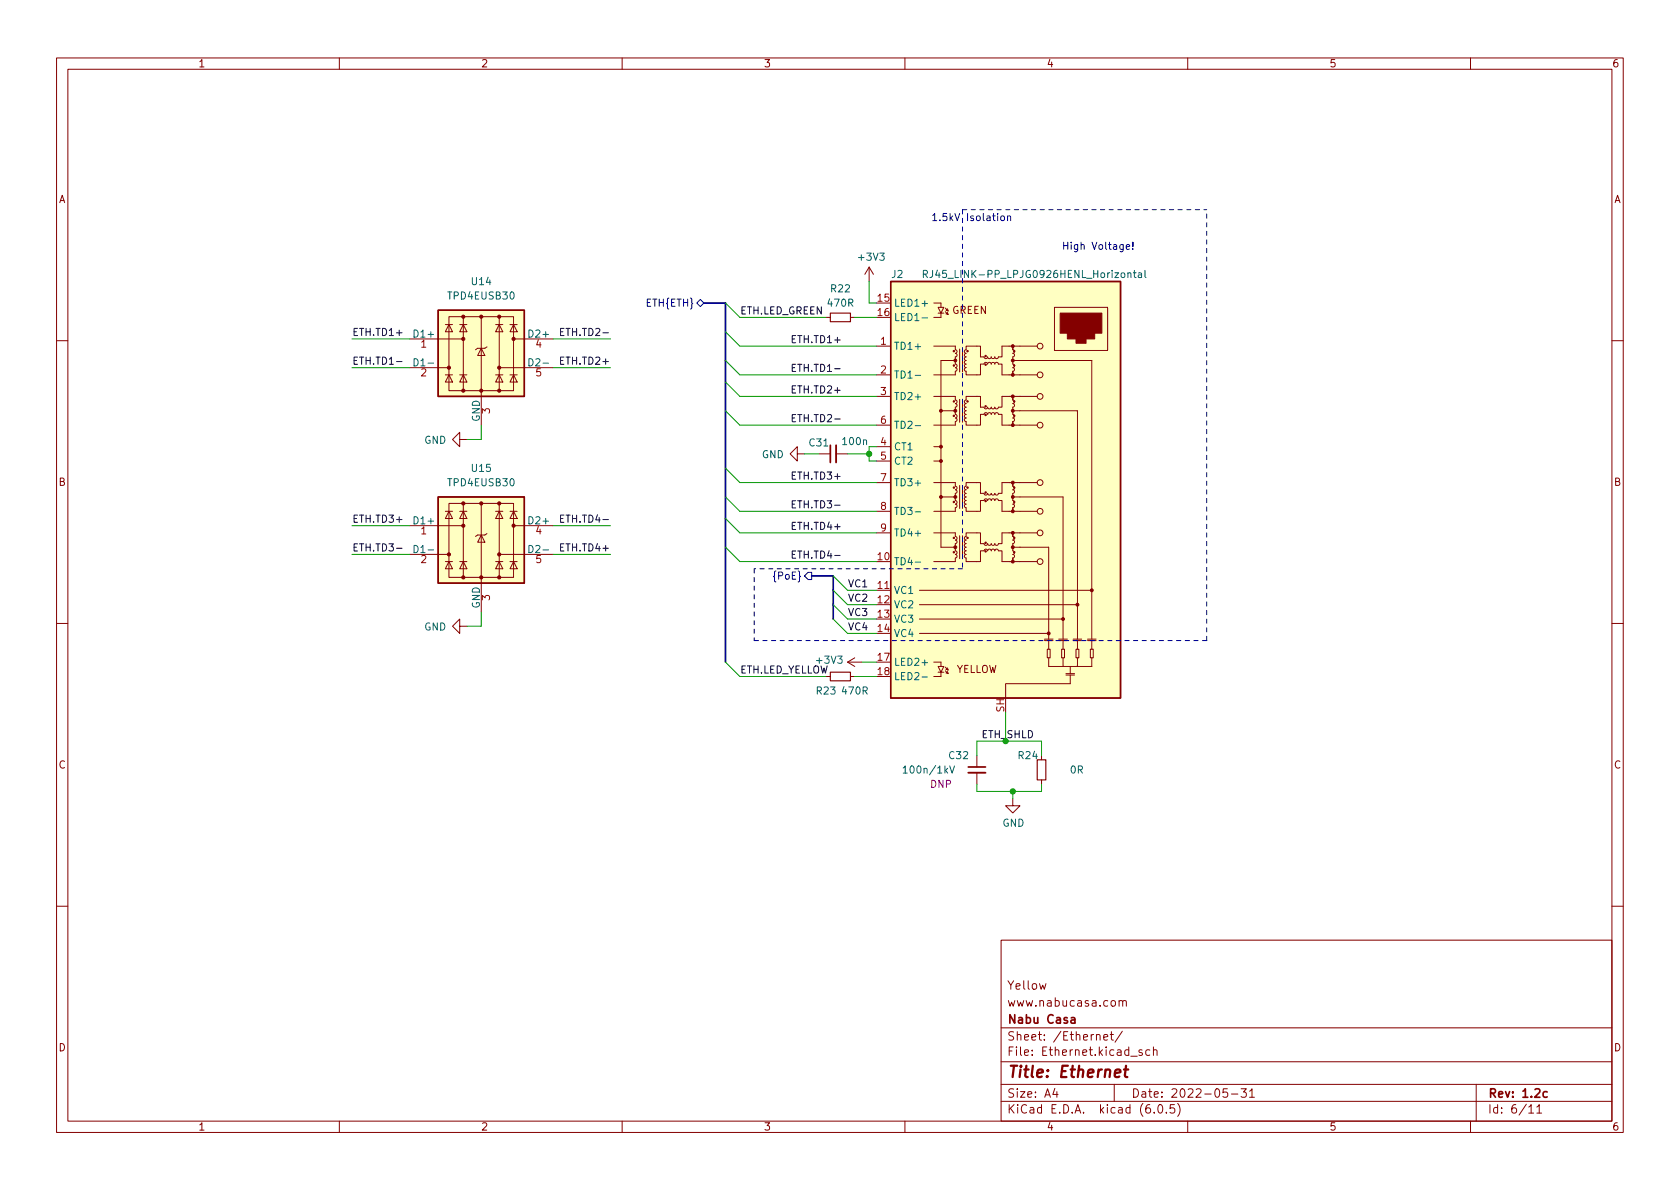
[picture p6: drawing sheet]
<svg xmlns="http://www.w3.org/2000/svg" width="297mm" height="210mm" viewBox="0 0 297 210" stroke-linecap="round" stroke-linejoin="round" font-family="sans-serif">
<g fill="none" stroke="#840000" stroke-width=".18">
<path d="M10 10.2h277v190.1h-277zM12 12.2h273v186.1h-273zM60 10.2v2M110 10.2v2M160 10.2v2M210 10.2v2M260 10.2v2M72.4 59.9h9.5M78.7 57.4h1.3M79.4 56h11.4v13.1h-11.4zM79.4 57.4l.6 1.3h-1.3zM81.3 57.4h1.2"/>
<path d="M81.9 57.4l.6 1.3h-1.2zM81.9 56v13.1M85.1 56v19.2M87.6 57.4h1.3M88.3 57.4l.6 1.3h-1.3zM88.3 56v13.1M90.2 57.4h1.2M90.8 57.4l.6 1.3h-1.2zM90.8 59.9h7M146 56.1h.8M150.4 56.1h.7M153.7 47.2l-.8 1.3"/>
<path d="M153.7 47.2v2.6M153.7 47.2l.7 1.3M165.1 53.6h1.3v.8M165.9 54.4h1l-.5 1zM165.9 55.4h1M166.4 55.4v.7h-1.3M167.1 55.1l.5 .5-.3-.1M167.1 54.5l.5 .5-.3-.1M167.5 55.2l.1 .4M167.5 54.6l.1 .4M186.4 54.4h9.4v7.6h-9.4zM10 60.2h2"/>
<path d="M72.4 65h7M78.7 66.3h1.3M79.4 66.3l.6 1.3h-1.3zM81.3 77.7v-1.3l-1.3 1.3 1.3 1.3v-1.3h1.2M81.3 66.3h1.2M81.9 66.3l.6 1.3h-1.2zM85.1 61.6l.6 1.3h-1.2zM86.1 61.3l-.4 .3h-1.2l-.4 .2M87.6 66.3h1.3M88.3 66.3l.6 1.3h-1.3zM88.3 65h9.5M90.2 66.3h1.2"/>
<path d="M90.8 66.3l.6 1.3h-1.2zM154.9 79h2.6M154.9 75.2h2.6M154.9 70.1h2.6M154.9 66.3h2.6M154.9 61.2h2.6M165.1 70.1h3.8v.6l.3 .3-.1 .3-.2 .1 .3 .3-.1 .2-.2 .1v1.3l.3 .3-.1 .2-.2 .1 .3 .3-.1 .2-.2 .1v.7h-3.8M165.1 61.2h3.8v.6l.3 .3-.1 .3-.2 .1 .3 .3-.1 .2-.2 .1v1.3l.3 .3-.1 .2-.2 .1 .3 .3-.1 .3-.2 .1v.6h-3.8M165.1 79h1.3M166.4 72.6h2.5M168.9 63.7h-2.5v33.1h2.5M169.7 61.7v4.1"/>
<path d="M169.7 70.6v4.1M170.2 61.7v4.1M170.2 70.6v4.1M179.1 70.7v-.6h-1.9v1.9h-.7l-.3 .3-.2-.1-.1-.2-.3 .3-.2-.1-.1-.2-.3 .3-.3-.1-.1-.2-.3 .3-.2-.1-.1-.2h-.6v-1.9h-2.6v.6l-.3 .3 .1 .3 .2 .1-.3 .3 .1 .2 .2 .1-.3 .3 .1 .2 .2 .1-.3 .3 .1 .3 .2 .1-.3 .3 .1 .2 .2 .1-.3 .3 .1 .2 .2 .1v.7h2.6v-1.9h.6l.3-.3 .2 .1 .1 .2 .3-.3 .3 .1 .1 .2 .3-.3 .2 .1 .1 .2 .3-.3 .2 .1 .1 .2h.7v1.9h1.9v-.7M179.1 61.8v-.6h-1.9v1.9h-.7l-.3 .3-.2-.1-.1-.2-.3 .3-.2-.1-.1-.2-.3 .3-.3-.1-.1-.2-.3 .3-.2-.1-.1-.2h-.6v-1.9h-2.6v.6l-.3 .3 .1 .3 .2 .1-.3 .3 .1 .2 .2 .1-.3 .3 .1 .2 .2 .1-.3 .4 .1 .2 .2 .1-.3 .3 .1 .2 .2 .1-.3 .3 .1 .2 .2 .2v.6h2.6v-1.9h.6l.3-.3 .2 .1 .1 .2 .3-.3 .3 .1 .1 .2 .3-.3 .2 .1 .1 .2 .3-.3 .2 .1 .1 .2h.7v1.9h1.9v-.6M179.1 72.6h11.4v40.4M179.1 63.7h13.9v49.3M179.1 74.5v.7h4.3M179.1 65.7v.6h4.3M179.1 70.7l.3 .3-.1 .3-.2 .1 .2 .1 .1 .3-.3 .2v1.3l.3 .3-.1 .2-.2 .1 .2 .1 .1 .3-.3 .2M179.1 61.8l.3 .3-.1 .3-.2 .1 .2 .1 .1 .3-.3 .2v1.3l.3 .3-.1 .2-.2 .1 .2 .1 .1 .3-.3 .3M183.4 70.1h-4.3v.6"/>
<path d="M183.4 61.2h-4.3v.6M285 60.2h2M72.4 93h9.5M72.4 98h7M78.7 99.3h1.3M78.7 90.4h1.3M79.4 89h11.4v13.1h-11.4zM79.4 99.3l.6 1.3h-1.3zM79.4 90.4l.6 1.3h-1.3zM81.3 99.3h1.2M81.3 90.4h1.2M81.9 99.3l.6 1.3h-1.2z"/>
<path d="M81.9 90.4l.6 1.3h-1.2zM81.9 89v13.1M85.1 94.6l.6 1.3h-1.2zM85.1 89v19.2M86.1 94.4l-.4 .2h-1.2l-.4 .3M87.6 99.3h1.3M87.6 90.4h1.3M88.3 99.3l.6 1.3h-1.3zM88.3 90.4l.6 1.3h-1.3zM88.3 89v13.1M88.3 98h9.5M90.2 99.3h1.2"/>
<path d="M90.2 90.4h1.2M90.8 99.3l.6 1.3h-1.2zM90.8 90.4l.6 1.3h-1.2zM90.8 93h7M141 80.3v-1.3l-1.3 1.3 1.3 1.2v-1.2h1.2M144.8 80.3h2M147.8 80.3h2.1M154.9 94.2h2.6M154.9 90.4h2.6M154.9 85.3h2.6M154.9 81.5h2.6M165.1 94.2h3.8v.7l.3 .3-.1 .2-.2 .1 .3 .3-.1 .2-.2 .1v1.3l.3 .3-.1 .2-.2 .1 .3 .3-.1 .3-.2 .1v.6h-3.8"/>
<path d="M165.1 85.3h3.8v.7l.3 .3-.1 .2-.2 .1 .3 .3-.1 .2-.2 .1v1.3l.3 .3-.1 .2-.2 .1 .3 .4-.1 .2-.2 .1v.6h-3.8M165.1 81.5h1.3M166.4 87.9h2.5M169.7 85.8v4.1M169.7 94.7v4.1M170.2 85.8v4.1M170.2 94.7v4.1M179.1 94.9v-.7h-1.9v1.9h-.7l-.3 .3h-.2l-.1-.3-.3 .3h-.2l-.1-.3-.3 .3h-.3l-.1-.3-.3 .3h-.2l-.1-.3h-.6v-1.9h-2.6v.7l-.3 .3 .1 .2 .2 .1-.3 .3 .1 .2 .2 .1-.3 .3 .1 .3 .2 .1-.3 .3 .1 .2 .2 .1-.3 .3 .1 .2 .2 .1-.3 .3 .1 .3 .2 .1v.6h2.6v-1.9h.6l.3-.3 .2 .1 .1 .2 .3-.3 .3 .1 .1 .2 .3-.3 .2 .1 .1 .2 .3-.3 .2 .1 .1 .2h.7v1.9h1.9v-.6M179.1 86v-.7h-1.9v1.9h-.7l-.3 .3h-.2l-.1-.3-.3 .3h-.2l-.1-.3-.3 .3h-.3l-.1-.3-.3 .3h-.2l-.1-.3h-.6v-1.9h-2.6v.7l-.3 .3 .1 .2 .2 .1-.3 .3 .1 .2 .2 .1-.3 .3 .1 .3 .2 .1-.3 .3 .1 .2 .2 .1-.3 .3 .1 .2 .2 .1-.3 .4 .1 .2 .2 .1v.6h2.6v-1.9h.6l.3-.3 .2 .1 .1 .2 .3-.3 .3 .1 .1 .2 .3-.3 .2 .1 .1 .2 .3-.3 .2 .1 .1 .2h.7v1.9h1.9v-.6M179.1 96.8h6.3v16.2M179.1 87.9h8.9v25.1M179.1 98.7v.6h4.3"/>
<path d="M179.1 89.8v.6h4.3M179.1 94.9l.3 .3-.1 .2-.2 .1 .2 .1 .1 .3-.3 .2v1.3l.3 .3-.1 .2-.2 .1 .2 .2 .1 .2-.3 .3M179.1 86l.3 .3-.1 .2-.2 .1 .2 .1 .1 .3-.3 .2v1.3l.3 .3-.1 .2-.2 .1 .2 .2 .1 .2-.3 .3M183.4 94.2h-4.3v.7M183.4 85.3h-4.3v.7M10 110.2h2M81.3 110.7v-1.2l-1.3 1.2 1.3 1.3v-1.3h1.2M149.9 117.1h2.5M149.9 117.1l1.2 .8M150.4 119.6h.7M151.1 116.3l-1.2 .8M154.9 104.4h2.6"/>
<path d="M162.6 112h22.8M162.6 109.5h25.4M162.6 106.9h27.9M162.6 104.4h30.4M165.1 117.1h1.3v.8M165.9 117.9h1l-.5 1zM165.9 118.9h1M166.4 118.9v.7h-1.3M167.1 118.6l.5 .5-.3-.1M167.1 118l.5 .5-.3-.1M167.5 118.7l.1 .4M167.5 118.1l.1 .4"/>
<path d="M184.7 113.3h1.5M184.7 113h1.5M185.2 114.8h.5v1.5h-.5zM185.4 116.3v1.6h7.6v-1.6M185.4 113.3v1.5M187.2 113.3h1.5M187.2 113h1.5M187.7 114.8h.5v1.5h-.5zM188 113.3v1.5M188 116.3v1.6M188.5 119.4h1.5M188.5 119.1h1.5"/>
<path d="M189.2 119.4v1.5h-11.4v2.5M189.2 117.9v1.2M189.7 113.3h1.6M189.7 113h1.6M190.2 114.8h.6v1.5h-.6zM190.5 113.3v1.5M190.5 116.3v1.6M192.3 113.3h1.5M192.3 113h1.5M192.8 114.8h.5v1.5h-.5zM193 113.3v1.5M285 110.2h2"/>
<path d="M172.7 133.6v2M172.7 136.6v2.1M184.1 133.6v.8M184.1 137.9v.8M179.1 141.2v1.3h1.2l-1.2 1.3-1.3-1.3h1.3M10 160.2h2M177 166.3h108v32h-108zM183.8 173.9l.3 1 .3-.7 .2 .7 .3-1M197.9 177.1l.2-.2 .3 .1 .1 .9M197.9 176.9v1M198.5 177.1l.2-.2 .4 .1v.9M285 160.2h2"/>
<path d="M60 198.3v2M110 198.3v2M160 198.3v2M177 194.8h108M177 191.8h108M177 187.8h108M177 181.8h108M186.5 192.5l-.4 1h1M186.9 193v1M193.9 183.1l.2-.2 .3 .1 .1 .9M195.1 183.4l.8-.1-.1-.3-.4-.1-.3 .2 .1 .8h.6M196.3 182.9h.6"/>
<path d="M196.5 182.4v1.3l.4 .2M197 191.8v3M198.4 182.4l-1.3 1.9M199.9 186.8h1.2M201.9 185.7l-.3-.1-.2 .2v.3l.5 .1v.4h-.5M203.3 185.7l-.4-.1-.3 .3v.4l.1 .3h.6M203.9 185.8l.2-.2 .4 .1 .1 .9M203.9 185.1v1.5M204.1 196.7v.1M204.9 195.4l.2-.1a.81 .81 0 0 1 .6 .7 .81 .81 0 0 1-.3 .8h-.2a.81 .81 0 0 1-.6-.6 .81 .81 0 0 1 .3-.8zM206.2 196.7v.1M207.6 195.3h-.7v.7l.2-.1 .5 .1 .1 .2-.1 .5-.2 .1-.5-.1"/>
<path d="M208.2 195.1a1.72 1.72 0 0 1 0 2.3M210 198.3v2M217 192.5h-.7l-.1 .7 .2-.1 .5 .1 .2 .2-.1 .5-.2 .1-.6-.1M217.7 193.5h1.2M219.4 192.5h1l-.5 .6 .4 .1v.7l-.2 .1h-.5l-.2-.1M220.9 193l.5-.5v1.5M220.9 194h.9M260 198.3v2M261 191.8v6.5M270.3 195.8l.4-.5v1.5M270.3 196.8h.9M271.7 195.8l.5-.5v1.5"/>
<path d="M271.7 196.8h.9"/>
<circle cx="183.9" cy="75.2" r=".51"/>
<circle cx="183.9" cy="66.3" r=".51"/>
<circle cx="183.9" cy="70.1" r=".51"/>
<circle cx="183.9" cy="61.2" r=".51"/>
<circle cx="183.9" cy="94.2" r=".51"/>
<circle cx="183.9" cy="99.3" r=".51"/>
<circle cx="183.9" cy="85.3" r=".51"/>
<circle cx="183.9" cy="90.4" r=".51"/>
</g>
<path d="M146.8 78.7v3.1M171.2 135.6h3M189.4 180h.6l.1 .9M190.1 180.3l-.5 .1a.29 .29 0 0 0-.3 .2 .29 .29 0 0 0 .3 .3h.5M273.6 193.1l-.5-.1-.3 .3v.4l.2 .3h.6" fill="none" stroke="#840000" stroke-width=".3"/>
<path d="M197.1 189.8l1-.2-.1-.4-.1-.1-.6 .1-.2 1 .2 .3 .6-.1M198.7 189.1h.8M199.1 188.5l-.2 1.7 .1 .2 .3 .1" fill="none" stroke="#840000" stroke-width=".4"/>
<g fill="#ffffc2" stroke="#ffffc2" stroke-width=".18">
<path d="M157.5 49.8h40.6v73.6h-40.6z"/>
<path d="M77.5 87.9h15.2v15.2h-15.2z"/>
<path d="M77.5 54.9h15.2v15.2h-15.2z"/>
</g>
<path d="M77.5 54.9h15.2v15.2h-15.2zM157.5 49.8h40.6v73.6h-40.6zM77.5 87.9h15.2v15.2h-15.2z" fill="none" stroke="#840000" stroke-width=".25"/>
<g fill="#840000" stroke="#840000" stroke-width=".18">
<path d="M187.5 55.4h7.3v3.5h-7.3z"/>
<path d="M188.7 58.9h4.8v1h-4.8z"/>
<path d="M190.2 59.9h1.8v.8h-1.8z"/>
<circle cx="166.4" cy="87.9" r=".25"/>
<circle cx="166.4" cy="81.5" r=".25"/>
<circle cx="166.4" cy="79" r=".25"/>
<circle cx="166.4" cy="72.6" r=".25"/>
<circle cx="168.7" cy="97.7" r=".13"/>
<circle cx="168.7" cy="95.1" r=".13"/>
<circle cx="168.7" cy="88.8" r=".13"/>
<circle cx="168.7" cy="86.2" r=".13"/>
<circle cx="168.7" cy="73.5" r=".13"/>
<circle cx="168.7" cy="71" r=".13"/>
<circle cx="168.7" cy="64.6" r=".13"/>
<circle cx="168.7" cy="62.1" r=".13"/>
<circle cx="168.9" cy="96.8" r=".25"/>
<circle cx="168.9" cy="87.9" r=".25"/>
<circle cx="168.9" cy="72.6" r=".25"/>
<circle cx="168.9" cy="63.7" r=".25"/>
<circle cx="171.1" cy="95.1" r=".13"/>
<circle cx="171.1" cy="86.2" r=".13"/>
<circle cx="171.1" cy="71" r=".13"/>
<circle cx="171.1" cy="62.1" r=".13"/>
<circle cx="174.3" cy="97.5" r=".13"/>
<circle cx="174.3" cy="96" r=".13"/>
<circle cx="174.3" cy="88.6" r=".13"/>
<circle cx="174.3" cy="87.1" r=".13"/>
<circle cx="174.3" cy="73.4" r=".13"/>
<circle cx="174.3" cy="71.9" r=".13"/>
<circle cx="174.3" cy="64.5" r=".13"/>
<circle cx="174.3" cy="63" r=".13"/>
<circle cx="179.1" cy="99.3" r=".25"/>
<circle cx="179.1" cy="96.8" r=".25"/>
<circle cx="179.1" cy="94.2" r=".25"/>
<circle cx="179.1" cy="90.4" r=".25"/>
<circle cx="179.1" cy="87.9" r=".25"/>
<circle cx="179.1" cy="85.3" r=".25"/>
<circle cx="179.1" cy="75.2" r=".25"/>
<circle cx="179.1" cy="72.6" r=".25"/>
<circle cx="179.1" cy="70.1" r=".25"/>
<circle cx="179.1" cy="66.3" r=".25"/>
<circle cx="179.1" cy="63.7" r=".25"/>
<circle cx="179.1" cy="61.2" r=".25"/>
<circle cx="179.3" cy="97.7" r=".13"/>
<circle cx="179.3" cy="95.1" r=".13"/>
<circle cx="179.3" cy="88.8" r=".13"/>
<circle cx="179.3" cy="86.2" r=".13"/>
<circle cx="179.3" cy="73.5" r=".13"/>
<circle cx="179.3" cy="71" r=".13"/>
<circle cx="179.3" cy="64.6" r=".13"/>
<circle cx="179.3" cy="62.1" r=".13"/>
<circle cx="185.4" cy="112" r=".25"/>
<circle cx="188" cy="109.5" r=".25"/>
<circle cx="190.5" cy="106.9" r=".25"/>
<circle cx="193" cy="104.4" r=".25"/>
<circle cx="79.4" cy="98" r=".28"/>
<circle cx="81.9" cy="102.1" r=".28"/>
<circle cx="81.9" cy="93" r=".28"/>
<circle cx="81.9" cy="89" r=".28"/>
<circle cx="85.1" cy="102.1" r=".28"/>
<circle cx="85.1" cy="89" r=".28"/>
<circle cx="88.3" cy="102.1" r=".28"/>
<circle cx="88.3" cy="98" r=".28"/>
<circle cx="88.3" cy="89" r=".28"/>
<circle cx="90.8" cy="93" r=".28"/>
<circle cx="79.4" cy="65" r=".28"/>
<circle cx="81.9" cy="69.1" r=".28"/>
<circle cx="81.9" cy="59.9" r=".28"/>
<circle cx="81.9" cy="56" r=".28"/>
<circle cx="85.1" cy="69.1" r=".28"/>
<circle cx="85.1" cy="56" r=".28"/>
<circle cx="88.3" cy="69.1" r=".28"/>
<circle cx="88.3" cy="65" r=".28"/>
<circle cx="88.3" cy="56" r=".28"/>
<circle cx="90.8" cy="59.9" r=".28"/>
</g>
<g fill="none" stroke="#006464" stroke-width=".18">
<path d="M163 56.2h1M163.3 48.5l.6-.1 .1-.2-.1-.3-.6-.1v1.3M163.6 48.5l.4 .6M200.4 48.2h.5M200.6 47.8v1.1l.3 .2M201.3 48.3h.5v.8M201.8 48.5l-.4 .1-.2 .2 .2 .3 .4-.1M202.4 47.8v1.1l.2 .2M161.8 66.4h1M161.8 75.3h1M161.8 99.4h1M161.8 90.5h1"/>
<path d="M163 119.7h1M159.7 135.8l.4-.4v1.3M159.7 136.7h.7M167.9 135.4l.4 1.3 .5-1.3"/>
</g>
<path d="M146.8 55.4h3.6v1.5h-3.6zM146.8 118.9h3.6v1.5h-3.6zM183.4 134.4h1.5v3.5h-1.5z" fill="none" stroke="#840000" stroke-width=".2"/>
<path d="M147.8 78.7v3.1M171.2 136.6h3" fill="none" stroke="#840000" stroke-width=".33"/>
<path d="M123.2 53.6l.6-.6 .7 .6-.7 .6zM142.9 101.2h.6v1.3h-.6l-.7-.7z" fill="none" stroke="#000084" stroke-width=".18"/>
<path d="M99.1 58.7h.4M99.7 58.1h-.6v1.2h.6M70.1 63.9h1M147.6 74.1h.9M147.6 65.2h.9M70.1 97h1M99.1 91.7h.4M99.7 91.1h-.6v1.3h.6M147.6 98.2h.9M147.6 89.3h.9" fill="none" stroke="#0f0f0f" stroke-width=".18"/>
<path d="M164.9 38.1l.4-.4v1.3M164.9 39h.7M166.2 38.9v.1M188.1 42.8v1.3M188.1 43.4h.7M200.3 44v.1M200.3 42.8v.8" fill="none" stroke="#0000c2" stroke-width=".18"/>
<path d="M170.2 37.1h43.2M170.2 37.1v63.5M133.3 113.3h80.1M133.3 100.6v12.7M170.2 100.6h-36.9M213.4 113.3v-76.2" fill="none" stroke="#0000c2" stroke-width=".18" stroke-dasharray=".8 .8"/>
<path d="M124.5 53.6h3.8v63.5M143.5 101.8h3.8v7.7" fill="none" stroke="#000084" stroke-width=".3"/>
<g fill="none" stroke="#009600" stroke-width=".18">
<path d="M62.2 59.9h10.2M97.8 59.9h10.1M128.3 53.6l2.5 2.5h15.2M128.3 58.7l2.5 2.5h24.1M151.1 56.1h3.8M153.7 49.8v3.8h1.2M62.2 65h10.2M85.1 75.2v2.5h-2.6M97.8 65h10.1M128.3 67.6l2.5 2.5h24.1M128.3 72.6l2.5 2.6h24.1M128.3 63.7l2.5 2.6h24.1"/>
<path d="M154.9 79h-1.2v2.5h1.2M62.2 98h10.2M62.2 93h10.2M97.8 98h10.1M97.8 93h10.1M128.3 82.8l2.5 2.5h24.1M128.3 87.9l2.5 2.5h24.1M128.3 96.8l2.5 2.5h24.1M128.3 91.7l2.5 2.5h24.1M142.2 80.3h2.6M149.9 80.3h3.8M85.1 108.2v2.5h-2.6"/>
<path d="M128.3 117.1l2.5 2.5h15.2M147.3 106.9l2.6 2.6h5M147.3 104.4l2.6 2.5h5M147.3 109.5l2.6 2.5h5M147.3 101.8l2.6 2.6h5M151.1 119.6h3.8M152.4 117.1h2.5M172.7 133.6v-2.5h11.4v2.5M172.7 138.7v1.2h11.4v-1.2M177.8 126v5.1M179.1 139.9v1.3"/>
</g>
<g fill="#009600" stroke="#009600" stroke-width=".18">
<circle cx="177.8" cy="131.1" r=".46"/>
<circle cx="153.7" cy="80.3" r=".46"/>
<circle cx="179.1" cy="139.9" r=".46"/>
</g>
<text font-size="2.8" fill="#840000" x="178" y="190.6">Title: Ethernet</text>
<g font-size="2.1" fill="#840000">
<text x="178" y="178">www.nabucasa.com</text>
<text x="178" y="175">Yellow</text>
<text x="178" y="184">Sheet: /Ethernet/</text>
<text x="178" y="181">Nabu Casa</text>
<text x="178" y="186.7">File: Ethernet.kicad_sch</text>
<text x="178" y="196.9">KiCad E.D.A. kicad (6.0.5)</text>
<text x="178" y="194.1">Size: A4</text>
<text x="200" y="194.1">Date: 2022-05-31</text>
<text x="263" y="194.1">Rev: 1.2c</text>
<text x="263" y="196.9">Id: 6/11</text>
</g>
<g font-size="1.8" fill="#840000">
<text x="35" y="11.9">1</text>
<text x="85" y="11.9">2</text>
<text x="135" y="11.9">3</text>
<text x="185" y="11.9">4</text>
<text x="235" y="11.9">5</text>
<text x="285" y="11.9">6</text>
<text x="10.3" y="35.9">A</text>
<text x="285.3" y="35.9">A</text>
<text x="168.3" y="55.5">GREEN</text>
<text x="10.3" y="85.9">B</text>
<text x="285.3" y="85.9">B</text>
<text x="168.9" y="119">YELLOW</text>
<text x="10.3" y="135.9">C</text>
<text x="285.3" y="135.9">C</text>
<text x="10.3" y="185.9">D</text>
<text x="285.3" y="185.9">D</text>
<text x="35" y="199.9">1</text>
<text x="85" y="199.9">2</text>
<text x="135" y="199.9">3</text>
<text x="185" y="199.9">4</text>
<text x="235" y="199.9">5</text>
<text x="285" y="199.9">6</text>
</g>
<g font-size="1.8" fill="#0000c2">
<text x="166.7" y="39.1">1.5kV Isolation</text>
<text x="189.3" y="44.2">High Voltage!</text>
</g>
<g font-size="1.8" fill="#006464">
<text x="151.9" y="46.1">+3V3</text>
<text x="79.4" y="53">TPD4EUSB30</text>
<text x="83.5" y="50.4">U14</text>
<text x="147" y="51.7">R22</text>
<text x="157.7" y="49.1">J2</text>
<text x="164.7" y="49.1">RJ45_LINK-PP_LPJG0926HENL_Horizontal</text>
<text x="73.3" y="59.7">D1+</text>
<text x="93.6" y="59.7">D2+</text>
<text x="146.5" y="54.2">470R</text>
<text x="158" y="54.2">LED1+</text>
<text x="158" y="56.8">LED1-</text>
<text x="73.5" y="64.8">D1-</text>
<text x="93.8" y="64.8">D2-</text>
<text x="158" y="61.8">TD1+</text>
<text x="158" y="66.9">TD1-</text>
<text x="158" y="70.7">TD2+</text>
<text x="84.8" y="74.6" transform="rotate(-90 84.8 74.6)">GND</text>
<text x="158" y="75.8">TD2-</text>
<text x="75" y="78.5">GND</text>
<text x="83.5" y="83.4">U15</text>
<text x="134.7" y="81">GND</text>
<text x="143.2" y="78.9">C31</text>
<text x="149.1" y="78.7">100n</text>
<text x="158" y="79.6">CT1</text>
<text x="158" y="82.2">CT2</text>
<text x="79.4" y="86">TPD4EUSB30</text>
<text x="158" y="86">TD3+</text>
<text x="73.3" y="92.7">D1+</text>
<text x="93.6" y="92.7">D2+</text>
<text x="158" y="91.1">TD3-</text>
<text x="158" y="94.9">TD4+</text>
<text x="73.5" y="97.8">D1-</text>
<text x="93.8" y="97.8">D2-</text>
<text x="158" y="99.9">TD4-</text>
<text x="84.8" y="107.6" transform="rotate(-90 84.8 107.6)">GND</text>
<text x="158" y="105">VC1</text>
<text x="158" y="107.6">VC2</text>
<text x="75" y="111.5">GND</text>
<text x="158" y="110.1">VC3</text>
<text x="158" y="112.6">VC4</text>
<text x="144.5" y="117.4">+3V3</text>
<text x="158" y="117.7">LED2+</text>
<text x="144.4" y="122.8">R23</text>
<text x="149" y="122.8">470R</text>
<text x="158" y="120.3">LED2-</text>
<text x="160.3" y="136.8">100n/1kV</text>
<text x="167.9" y="134.2">C32</text>
<text x="180.1" y="134.2">R24</text>
<text x="189.3" y="136.8">0R</text>
<text x="177.2" y="146.2">GND</text>
</g>
<g font-size="1.8" fill="#a90000">
<text x="155.2" y="53.3">15</text>
<text x="155.2" y="55.9">16</text>
<text x="74.4" y="61.5">1</text>
<text x="94.8" y="61.5">4</text>
<text x="155.7" y="61">1</text>
<text x="74.4" y="66.5">2</text>
<text x="94.8" y="66.5">5</text>
<text x="155.7" y="66">2</text>
<text x="155.7" y="69.8">3</text>
<text x="86.6" y="73.1" transform="rotate(-90 86.6 73.1)">3</text>
<text x="155.7" y="74.9">6</text>
<text x="155.7" y="78.7">4</text>
<text x="155.7" y="81.3">5</text>
<text x="155.7" y="85.1">7</text>
<text x="74.4" y="94.5">1</text>
<text x="94.8" y="94.5">4</text>
<text x="155.7" y="90.2">8</text>
<text x="155.7" y="94">9</text>
<text x="74.4" y="99.6">2</text>
<text x="94.8" y="99.6">5</text>
<text x="155.2" y="99.1">10</text>
<text x="86.6" y="106.2" transform="rotate(-90 86.6 106.2)">3</text>
<text x="155.2" y="104.1">11</text>
<text x="155.2" y="106.7">12</text>
<text x="155.2" y="109.2">13</text>
<text x="155.2" y="111.8">14</text>
<text x="155.2" y="116.8">17</text>
<text x="155.2" y="119.4">18</text>
<text x="177.5" y="125.9" transform="rotate(-90 177.5 125.9)">SH</text>
</g>
<g font-size="1.8" fill="#0f0f0f">
<text x="62.2" y="59.4">ETH.TD1+</text>
<text x="100" y="59.4">ETH.TD2-</text>
<text x="130.8" y="55.6">ETH.LED_GREEN</text>
<text x="62.2" y="64.5">ETH.TD1-</text>
<text x="99.5" y="64.5">ETH.TD2+</text>
<text x="139.7" y="60.7">ETH.TD1+</text>
<text x="139.7" y="65.7">ETH.TD1-</text>
<text x="139.7" y="69.6">ETH.TD2+</text>
<text x="139.7" y="74.6">ETH.TD2-</text>
<text x="139.7" y="84.8">ETH.TD3+</text>
<text x="139.7" y="89.9">ETH.TD3-</text>
<text x="62.2" y="92.4">ETH.TD3+</text>
<text x="100" y="92.4">ETH.TD4-</text>
<text x="139.7" y="93.7">ETH.TD4+</text>
<text x="62.2" y="97.5">ETH.TD3-</text>
<text x="99.5" y="97.5">ETH.TD4+</text>
<text x="139.7" y="98.8">ETH.TD4-</text>
<text x="149.9" y="106.4">VC2</text>
<text x="149.9" y="103.8">VC1</text>
<text x="149.9" y="111.5">VC4</text>
<text x="149.9" y="108.9">VC3</text>
<text x="130.8" y="119.1">ETH.LED_YELLOW</text>
<text x="173.5" y="130.5">ETH_SHLD</text>
</g>
<g font-size="1.8" fill="#000084">
<text x="114.4" y="54.2">ETH{ETH}</text>
<text x="137" y="102.5">{PoE}</text>
</g>
<text font-size="1.8" fill="#840084" x="164.5" y="139.3">DNP</text>
</svg>
